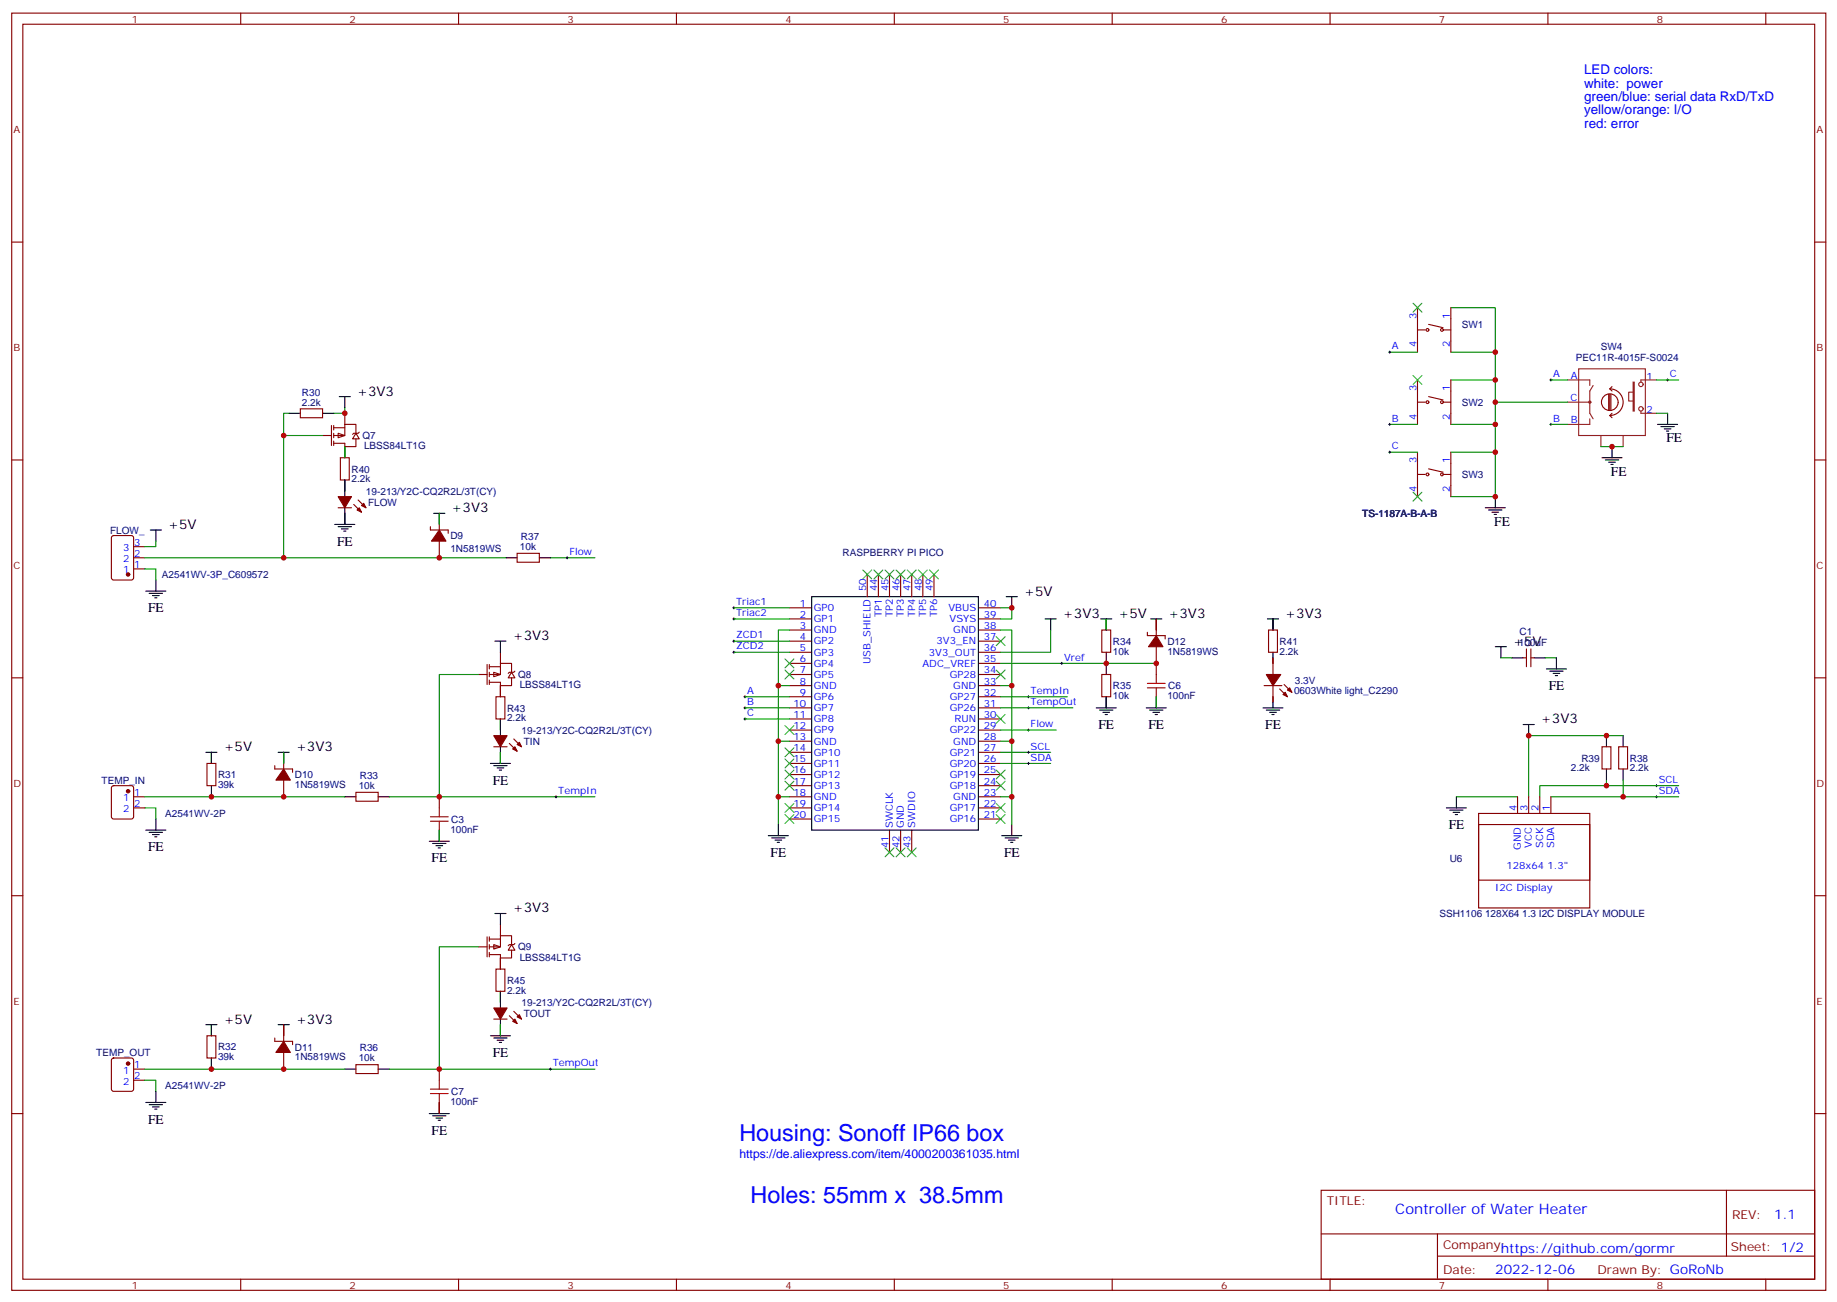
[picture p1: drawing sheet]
<svg xmlns="http://www.w3.org/2000/svg" width="583mm" height="413mm" viewBox="0 0 583 413" stroke-linecap="round" stroke-linejoin="round" font-family="sans-serif">
<g fill="none" stroke="#870000" stroke-width=".35">
<path d="M3.7 4.2h575.8v405.3h-575.8zM7.2 7.7h568.7v398.3h-568.7zM76.4 4.2v3.5M145.5 4.2v3.5M214.7 4.2v3.5M283.8 4.2v3.5M353 4.2v3.5M422.1 4.2v3.5M491.3 4.2v3.5M560.4 4.2v3.5M3.7 76.8h3.5M575.9 76.8h3.6"/>
<path d="M449.9 97.6v14.2M460.4 97.6v14.2M449.9 104.7h2.4M453.4 102.9l4.6 1.1M458 104.7h2.4M449.9 120.6v14.1M449.9 127.6h2.4M453.4 125.9l4.6 1M458 127.6h2.4M460.4 120.6v14.1M3.7 146h3.5M449.9 143.5v14.1"/>
<path d="M449.9 150.6h2.4M453.4 148.8l4.6 1.1M458 150.6h2.4M460.4 143.5v14.1M575.9 146h3.6M35.6 170.2l.5-.2h5.6l.6 .4 .1 13-.5 .6-5.8 .1-.7-.5-.1-12.9zM42.4 177h3.5M42.4 173.5h3.5M136.6 167.1v1.1h5.6v1.1M139.4 162.9v5.3M139.4 171.7v5.3M42.4 180.6h3.5"/>
<path d="M250.5 192.9h7.1M250.5 196.4h7.1M250.5 200h7.1M275.2 182.3v7.1M278.8 182.3v7.1M282.3 182.3v7.1M285.8 182.3v7.1M289.3 182.3v7.1M292.9 182.3v7.1M296.4 182.3v7.1M310.5 192.9h7.1M310.5 196.4h7.1"/>
<path d="M310.5 200h7.1M367 196.4v5.3M3.7 215.1h3.5M250.5 203.5h7.1M250.5 207h7.1M250.5 210.5h7.1M250.5 214.1h7.1M250.5 217.6h7.1M310.5 203.5h7.1M310.5 207h7.1M310.5 210.5h7.1M310.5 214.1h7.1"/>
<path d="M310.5 217.6h7.1M364.1 200.7v1h5.7v1.1M367 205.2v8.9M483.4 208.8h1M484.4 206v5.6M485.8 206v5.6M485.8 208.8h1.1M575.9 215.1h3.6M90 238.8v5.3M250.5 221.1h7.1M250.5 224.6h7.1M250.5 228.2h7.1"/>
<path d="M250.5 231.7h7.1M250.5 238.8h7.1M250.5 235.2h7.1M310.5 221.1h7.1M310.5 224.6h7.1M310.5 228.2h7.1M310.5 231.7h7.1M310.5 238.8h7.1M310.5 235.2h7.1M367 221.1v3.5M508.4 237h2.8v7.1h-2.8zM513.7 237h2.8v7.1h-2.8z"/>
<path d="M35.6 249.5l.5-.2h5.6l.6 .5 .1 9.4-.5 .7h-5.8l-.7-.4-.1-9.5zM42.4 256.4h3.5M42.4 252.9h3.5M87.2 243v1.1h5.7v1M90 247.6v5.3M139.4 252.9v3.5M250.5 242.3h7.1M250.5 245.8h7.1M250.5 249.3h7.1M250.5 256.4h7.1M250.5 259.9h7.1M250.5 252.9h7.1"/>
<path d="M310.5 242.3h7.1M310.5 245.8h7.1M310.5 249.3h7.1M310.5 256.4h7.1M310.5 259.9h7.1M310.5 252.9h7.1M469.3 258.2h35.2v29.9h-35.2zM481.6 252.9v5.3M485.1 252.9v5.3M488.7 252.9v5.3M492.2 252.9v5.3M139.4 263.5v3.5"/>
<path d="M282.3 263.5v7M285.8 263.5v7M289.3 263.5v7M469.3 261.7h35.2v17.6h-35.2zM3.7 284.3h3.5M575.9 284.3h3.6M35.6 336l.5-.2h5.6l.6 .4 .1 9.5-.5 .6-5.8 .1-.7-.5-.1-9.4zM42.4 339.3h3.5M87.2 329.4v1.1h5.7v1M90 325.2v5.3M90 334v5.3M139.4 339.3v3.5"/>
<path d="M3.7 353.4h3.5M42.4 342.8h3.5M139.4 349.9v3.5M575.9 353.4h3.6M419.3 377.8h156.6v28.2h-156.6zM547.9 377.8v20.9M419.3 391.6h156.5M456.2 398.7h119.6M456.2 391.6v14.1M76.4 406v3.5M145.5 406v3.5M214.7 406v3.5"/>
<path d="M283.8 406v3.5M353 406v3.5M422.1 406v3.5M491.3 406v3.5M560.4 406v3.5"/>
<circle cx="453" cy="104.7" r=".44"/>
<circle cx="457.6" cy="104.7" r=".44"/>
<circle cx="453" cy="127.6" r=".44"/>
<circle cx="457.6" cy="127.6" r=".44"/>
<circle cx="453" cy="150.6" r=".44"/>
<circle cx="457.6" cy="150.6" r=".44"/>
</g>
<g fill="none" stroke="#000" stroke-width=".35">
<path d="M526.1 134.7h6.3M527.1 135.4h4.3M528.2 136.1h2.1M528.9 136.8h.7M529.2 131.2v3.5M474.6 157.6v3.5M508.4 145.3h6.4M509.5 146h4.2M510.5 146.7h2.2M511.2 147.4h.8M511.6 141.7v3.6M47.7 168.2h3.5"/>
<path d="M49.5 168.2v3.5M137.7 162.9h3.5M139.4 162.9v3.5M471.4 161.1h6.3M472.4 161.9h4.3M473.5 162.6h2.1M474.2 163.3h.7M46.3 187.6h6.3M47.3 188.3h4.3M48.4 189h2.1M49.1 189.7h.7M49.5 184.1v3.5"/>
<path d="M257.6 189.4h52.9v74.1h-52.9zM319.3 189.4h3.6M321.1 189.4v3.5M331.7 196.4h3.5M333.4 196.4v3.6M349.3 196.4h3.5M351.1 196.4v3.6M365.2 196.4h3.5M367 196.4v3.6M474.6 205.2h3.5M476.3 205.2v3.6M479.8 208.8h3.6"/>
<path d="M486.9 208.8h3.5M490.8 212.3h6.3M491.8 213h4.3M492.9 213.7h2.1M493.6 214.4h.7M494 208.8v3.5M65.3 238.8h3.6M67.1 238.8v3.5M88.3 238.8h3.5M90 238.8v3.5M347.9 224.6h6.4M349 225.4h4.2"/>
<path d="M350 226.1h2.1M350.7 226.8h.7M351.1 221.1v3.5M363.8 224.6h6.3M364.8 225.4h4.3M365.9 226.1h2.1M366.6 226.8h.7M367 221.1v3.5M483.4 229.9h3.5M485.1 229.9v3.6M509.8 233.5v3.5M515.1 233.5v3.5"/>
<path d="M49.5 259.9v3.6M459 256.4h6.4M460.1 257.1h4.2M461.2 257.8h2.1M461.9 258.5h.7M462.2 252.9v3.5M509.8 244.1v3.5M515.1 244.1v3.5M46.3 263.5h6.3M47.3 264.2h4.3M48.4 264.9h2.1M49.1 265.6h.7"/>
<path d="M136.2 267h6.4M137.3 267.7h4.2M138.4 268.4h2.1M139.1 269.1h.7M139.4 263.5v3.5M243.8 265.2h6.4M244.9 265.9h4.2M246 266.6h2.1M246.7 267.3h.7M247 261.7v3.5M317.9 265.2h6.4M319 265.9h4.2"/>
<path d="M320 266.6h2.2M320.7 267.3h.8M321.1 261.7v3.5M65.3 325.2h3.6M67.1 325.2v3.5M88.3 325.2h3.5M90 325.2v3.5M46.3 349.9h6.3M47.3 350.6h4.3M48.4 351.3h2.1M49.1 352h.7M49.5 346.4v3.5"/>
<path d="M136.2 353.4h6.4M137.3 354.1h4.2M138.4 354.8h2.1M139.1 355.5h.7M139.4 349.9v3.5"/>
</g>
<g fill="none" stroke="#008700" stroke-width=".35">
<path d="M460.4 97.6h14.2v60h-14.2M460.4 111.8h14.2M91.8 131.2h-1.8v7M109.4 129.4v1.8h-3.5M460.4 120.6h14.2M460.4 134.7h14.2M474.6 127.6h22.9M492.2 120.6h5.3M492.2 134.7h5.3M525.7 131.2h3.5M525.7 120.6h7.1M460.4 143.5h14.2"/>
<path d="M508.1 141.7h7M45.9 177h114.7M49.5 171.7v1.8h-3.6M139.4 162.9v3.5M174.7 177h14.1M45.9 180.6h3.6v3.5M232.9 192.9h17.6M232.9 196.4h17.6M250.5 200h-3.5v61.7M317.6 192.9h3.5v3.5h-3.5M317.6 200h3.5v61.7M333.4 200v7h-15.8"/>
<path d="M367 196.4v3.6M232.9 203.5h17.6M232.9 207h17.6M247 217.6h3.5M317.6 217.6h3.5M317.6 210.5h49.4M476.3 208.8h3.5M490.4 208.8h3.6M67.1 238.8v3.5M90 238.8v3.5M236.4 221.1h14.1M236.4 224.6h14.1"/>
<path d="M236.4 228.2h14.1M247 235.2h3.5M317.6 235.2h3.5M317.6 238.8h15.8M317.6 221.1h21.1M317.6 224.6h22.9M317.6 231.7h17.6M351.1 221.1v3.5M367 221.1v3.5M515.1 233.5h-30v19.4M45.9 256.4h3.6v3.5M45.9 252.9h63.5"/>
<path d="M123.5 252.9h65.3M247 252.9h3.5M317.6 252.9h3.5M317.6 242.3h15.8M462.2 252.9h19.4M492.2 252.9h40.6M509.8 247.6v1.7M515.1 247.6v5.3M532.8 249.3h-44.1v3.6M139.4 263.5v3.5M45.9 339.3h63.5M67.1 325.2v3.5"/>
<path d="M67.1 335.8v3.5M90 325.2v3.5M123.5 339.3h65.3M45.9 342.8h3.6v3.6M139.4 349.9v3.5"/>
</g>
<g fill="none" stroke="#000" stroke-width=".32">
<path d="M491.8 120.6h.7M491.8 134.7h.7M492.2 120.2v.7M492.2 134.3v.7M528.9 120.6h.7M529.2 120.2v.7M179.6 177h.7M180 176.7v.7M232.6 196.4h.7M232.6 192.9h.7M232.9 192.5v.8M232.9 196.1v.7"/>
<path d="M232.6 207h.7M232.6 203.5h.7M232.9 203.1v.7M232.9 206.7v.7M336.6 210.5h.7M337 210.2v.7M236.1 221.1h.7M236.1 224.6h.7M236.1 228.2h.7M236.4 220.8v.7M236.4 224.3v.7M236.4 227.8v.7"/>
<path d="M326 221.1h.7M326 224.6h.7M326 231.7h.7M326 238.8h.7M326.4 220.8v.7M326.4 224.3v.7M326.4 231.4v.7M326.4 238.4v.7M176.1 252.9h.7M176.5 252.5v.7M326 242.3h.7M326.4 241.9v.7"/>
<path d="M525.4 249.3h.7M525.4 252.9h.7M525.7 249v.7M525.7 252.5v.7M174.3 339.3h.7M174.7 338.9v.8"/>
</g>
<g fill="#870000" stroke="#870000" stroke-width=".35">
<path d="M139.4 168.2l2.1 3.5h-4.6z"/>
<path d="M90 244.1l2.1 3.5h-4.5z"/>
<path d="M90 330.5l2.1 3.5h-4.5z"/>
<path d="M367 201.7l2.1 3.5h-4.6z"/>
<circle cx="40.6" cy="337.5" r=".53"/>
<circle cx="40.6" cy="182.3" r=".53"/>
<circle cx="40.6" cy="251.1" r=".53"/>
</g>
<path d="M364.1 218.3h5.7M364.1 216.9h5.7M367 214.1v2.8M367 218.3v2.8M136.6 259.2h5.6M139.4 256.4v2.8M136.6 260.6h5.6M139.4 260.6v2.9M136.6 347.1h5.6M136.6 345.7h5.6M139.4 342.8v2.9M139.4 347.1v2.8" fill="none" stroke="#a10000" stroke-width=".35"/>
<g fill="none" stroke="#8c2424" stroke-width=".35">
<path d="M501 117.1h21.2v21.1h-21.2zM497.5 120.6h7v1.7M497.5 127.6h7M504.5 132.9v1.8h-7M505.6 122.3l-1.1 1.8v7.1l1.1 1.7M508.1 138.2v3.5M515.1 138.2v3.5M518.3 121.3h.4v9.2h-.4zM518.3 124.5h-1.4v2.8h1.4M520.8 130.5v.7h4.9M525.7 120.6h-4.9v.7"/>
<circle cx="504.5" cy="127.6" r=".35"/>
<circle cx="520.8" cy="122" r=".71"/>
<circle cx="520.8" cy="129.8" r=".71"/>
</g>
<path d="M510.5 125.2v4.9M510.9 123.4a4.2 4.2 0 0 1 4.2 4.2 4.2 4.2 0 0 1-4.2 4.3M510.9 131.9l.7 .7M510.9 125.2v4.9M510.9 123.4l.7 .7M511.2 125.2v4.9M511.6 131.2l-.7 .7M511.6 122.7l-.7 .7M513.5 127.6a2.65 2.65 0 0 0-3.7-2.4 2.65 2.65 0 0 0-.6 4.4 2.65 2.65 0 0 0 4.2-1.3l.1-.5" fill="none" stroke="#850000" stroke-width=".35"/>
<path d="M107.3 137.5l2.1 .7-2.1 .7z" fill="#fff" stroke="#870000" stroke-width=".35"/>
<g fill="none" stroke="#870000" stroke-width=".35">
<path d="M95.3 129.8h7.1v2.8h-7.1zM102.4 138.2h2.8M105.2 135v6.4M105.9 135.7h3.5M105.9 135v1.5M105.9 137.5v1.4M105.9 140v1.4M109.4 134.7h3.6v2.8M109.4 134.7v3.5h-3.5M109.4 131.2v3.5M113 137.5l1 1.8h-2.1zM113 139.3v2.4h-3.6v-1h-3.5"/>
<path d="M114 137.2l-.3 .3h-1.4l-.4 .4M108 145.3h2.8v7h-2.8zM109.4 141.7v3.6M113.7 158.7l2.4 2.4M107.3 161.1h4.2M112.3 160.1l2.4 2.5M164.1 175.6h7.1v2.8h-7.1zM349.7 200h2.8v7h-2.8zM402.6 200h2.8v7h-2.8zM349.7 214.1h2.8v7h-2.8zM401.2 217.6h5.6M404 208.8v5.3"/>
<path d="M404 217.6v5.3M406.1 218.7l2.5 2.4M407.5 217.2l2.5 2.5M156.7 237h4.2M157.4 221.1h2.8v7.1h-2.8zM161.6 235.9l2.5 2.5M163.1 234.5l2.4 2.5M113 251.5h7v2.8h-7zM113 337.9h7v2.8h-7zM156.7 323.4h4.2M161.6 322.4l2.5 2.4M163.1 321l2.4 2.4"/>
</g>
<path d="M102.4 138.2h-12.4v38.8M109.4 141.7v3.6M109.4 152.3v3.6M109.4 162.9v3.5M351.1 196.4v3.6M404 196.4v3.6M158.8 217.6v3.5M404 208.8v1.7M158.8 228.2v3.5M158.8 238.8v3.5M404 221.1v1.8" fill="none" stroke="#008700" stroke-width=".35"/>
<g fill="none" stroke="#000" stroke-width=".35">
<path d="M91.8 131.2h3.5M102.4 131.2h3.5M107.7 125.9h3.5M109.4 125.9v3.5M109.4 141.7v3.6M109.4 152.3v5.3M106.3 166.4h6.3M107.3 167.1h4.2M108.4 167.9h2.1M109.1 168.6h.7M109.4 161.1v5.3M160.6 177h3.5"/>
<path d="M171.2 177h3.5M351.1 196.4v3.6M402.2 196.4h3.6M404 196.4v3.6M158.8 217.6v3.5M351.1 207v7.1M404 207v3.5M158.8 228.2v5.3M158.8 237v5.3M351.1 221.1v3.5M400.8 224.6h6.4M401.9 225.4h4.2"/>
<path d="M402.9 226.1h2.2M403.6 226.8h.8M404 221.1v3.5M109.4 252.9h3.6M120 252.9h3.5M155.6 242.3h6.4M156.7 243h4.2M157.8 243.7h2.1M158.5 244.4h.7M158.8 314.6v5.3M109.4 339.3h3.6M120 339.3h3.5"/>
<path d="M158.8 323.4v5.3"/>
</g>
<g fill="#870000" stroke="#870000" stroke-width=".35">
<path d="M407.2 220.4l.7-.7 .7 1.4z"/>
<path d="M408.6 219l.7-.7 .7 1.4z"/>
<path d="M401.9 214.1h4.6l-2.5 3.5z"/>
<path d="M107.3 157.6h4.2l-2.1 3.5z"/>
<path d="M113.3 161.9l.7-.8 .7 1.5z"/>
<path d="M114.7 160.4l.7-.7 .7 1.4z"/>
<path d="M156.7 233.5h4.2l-2.1 3.5z"/>
<path d="M162.7 237.7l.7-.7 .7 1.4z"/>
<path d="M164.8 235.6l.7 1.4-1.4-.7z"/>
<path d="M156.7 319.9h4.2l-2.1 3.5z"/>
<path d="M162.7 324.1l.7-.7 .7 1.4z"/>
<path d="M164.1 322.7l.7-.7 .7 1.4z"/>
</g>
<path d="M156.7 213.4l2.1 .7-2.1 .7z" fill="#fff" stroke="#870000" stroke-width=".35"/>
<g fill="none" stroke="#870000" stroke-width=".35">
<path d="M151.8 214.1h2.8M154.6 210.9v6.3M155.3 211.6h3.5M155.3 210.9v1.4M155.3 213.4v1.4M155.3 215.8v1.4M158.8 210.5h3.5v2.9M158.8 210.5v3.6h-3.5M158.8 207v3.5M158.8 217.6v3.5M162.3 213.4l1.1 1.7h-2.1zM162.3 215.1v2.5h-3.5v-1.1h-3.5"/>
<path d="M163.4 213l-.3 .4h-1.5l-.3 .3M157.4 307.6h2.8v7h-2.8z"/>
</g>
<path d="M151.8 214.1h-12.4v38.8M158.8 304v3.6M158.8 314.6v3.5M158.8 325.2v3.5" fill="none" stroke="#008700" stroke-width=".35"/>
<path d="M158.8 304v3.6M158.8 314.6v3.5M155.6 328.7h6.4M156.7 329.4h4.2M157.8 330.1h2.1M158.5 330.8h.7M158.8 325.2v3.5" fill="none" stroke="#000" stroke-width=".35"/>
<path d="M156.7 299.8l2.1 .7-2.1 .7z" fill="#fff" stroke="#870000" stroke-width=".35"/>
<g fill="none" stroke="#870000" stroke-width=".35">
<path d="M65.7 242.3h2.8v7h-2.8zM154.6 297.3v6.4M155.3 298h3.5M155.3 297.3v1.4M155.3 299.8v1.4M158.8 297h3.5v2.8M158.8 297v3.5h-3.5M158.8 293.4v3.6M162.3 299.8l1.1 1.8h-2.1zM163.4 299.4l-.3 .4h-1.5l-.3 .3M151.8 300.5h2.8M155.3 302.3v1.4"/>
<path d="M158.8 304v3.6M162.3 301.6v2.4h-3.5v-1h-3.5M65.7 328.7h2.8v7.1h-2.8z"/>
</g>
<path d="M441 111.8h8.9M441 134.7h8.9M441 143.5h8.9M151.8 300.5h-12.4v38.8" fill="none" stroke="#008700" stroke-width=".35"/>
<g fill="none" stroke="#3c3" stroke-width=".35">
<path d="M448.5 96.2l2.8 2.9M451.3 96.2l-2.8 2.9M448.5 119.2l2.8 2.8M451.3 119.2l-2.8 2.8M448.5 156.2l2.8 2.8M451.3 156.2l-2.8 2.8M273.8 180.9l2.8 2.8M276.6 180.9l-2.8 2.8M277.4 180.9l2.8 2.8M280.2 180.9l-2.8 2.8M280.9 180.9l2.8 2.8M283.7 180.9l-2.8 2.8"/>
<path d="M284.4 180.9l2.8 2.8M287.2 180.9l-2.8 2.8M287.9 180.9l2.9 2.8M290.8 180.9l-2.9 2.8M291.5 180.9l2.8 2.8M294.3 180.9l-2.8 2.8M295 180.9l2.8 2.8M297.8 180.9l-2.8 2.8M249.1 209.1l2.9 2.8M249.1 212.7l2.9 2.8M252 209.1l-2.9 2.8M252 212.7l-2.9 2.8"/>
<path d="M316.2 212.7l2.8 2.8M316.2 202.1l2.8 2.8M319 212.7l-2.8 2.8M319 202.1l-2.8 2.8M249.1 230.3l2.9 2.8M249.1 237.3l2.9 2.9M252 230.3l-2.9 2.8M252 237.3l-2.9 2.9M316.2 226.8l2.8 2.8M319 226.8l-2.8 2.8M249.1 240.9l2.9 2.8M249.1 244.4l2.9 2.8"/>
<path d="M249.1 247.9l2.9 2.9M249.1 255l2.9 2.8M249.1 258.5l2.9 2.8M252 240.9l-2.9 2.8M252 244.4l-2.9 2.8M252 247.9l-2.9 2.9M252 255l-2.9 2.8M252 258.5l-2.9 2.8M316.2 258.5l2.8 2.8M316.2 255l2.8 2.8M316.2 247.9l2.8 2.9M316.2 244.4l2.8 2.8"/>
<path d="M319 258.5l-2.8 2.8M319 255l-2.8 2.8M319 247.9l-2.8 2.9M319 244.4l-2.8 2.8M280.9 269.1l2.8 2.8M283.7 269.1l-2.8 2.8M284.4 269.1l2.8 2.8M287.2 269.1l-2.8 2.8M287.9 269.1l2.9 2.8M290.8 269.1l-2.9 2.8"/>
</g>
<path d="M440.7 111.8h.7M441 111.4v.7M440.7 134.7h.7M441 134.3v.7M440.7 143.5h.7M441 143.2v.7" fill="none" stroke="#000" stroke-width=".32"/>
<path d="M157.1 203.5h3.5M158.8 203.5v3.5M67.1 238.8v3.5M67.1 249.3v3.6M157.1 289.9h3.5M158.8 289.9v3.5M67.1 325.2v3.5M67.1 335.8v3.5" fill="none" stroke="#000" stroke-width=".35"/>
<g fill="#c00">
<circle cx="321.1" cy="192.9" r=".88"/>
<circle cx="321.1" cy="252.9" r=".88"/>
<circle cx="321.1" cy="235.2" r=".88"/>
<circle cx="321.1" cy="217.6" r=".88"/>
<circle cx="247" cy="217.6" r=".88"/>
<circle cx="247" cy="235.2" r=".88"/>
<circle cx="247" cy="252.9" r=".88"/>
<circle cx="139.4" cy="177" r=".88"/>
<circle cx="90" cy="252.9" r=".88"/>
<circle cx="67.1" cy="339.3" r=".88"/>
<circle cx="90" cy="339.3" r=".88"/>
<circle cx="367" cy="210.5" r=".88"/>
<circle cx="139.4" cy="252.9" r=".88"/>
<circle cx="139.4" cy="339.3" r=".88"/>
<circle cx="509.8" cy="233.5" r=".88"/>
<circle cx="485.1" cy="233.5" r=".88"/>
<circle cx="509.8" cy="249.3" r=".88"/>
<circle cx="515.1" cy="252.9" r=".88"/>
<circle cx="474.6" cy="157.6" r=".88"/>
<circle cx="474.6" cy="111.8" r=".88"/>
<circle cx="474.6" cy="120.6" r=".88"/>
<circle cx="474.6" cy="134.7" r=".88"/>
<circle cx="474.6" cy="143.5" r=".88"/>
<circle cx="511.6" cy="141.7" r=".88"/>
<circle cx="109.4" cy="131.2" r=".88"/>
<circle cx="90" cy="138.2" r=".88"/>
<circle cx="90" cy="177" r=".88"/>
<circle cx="474.6" cy="127.6" r=".88"/>
<circle cx="351.1" cy="210.5" r=".88"/>
<circle cx="67.1" cy="252.9" r=".88"/>
</g>
<g font-size="7.4" fill="#00f">
<text x="234.7" y="362.2">Housing: Sonoff IP66 box</text>
<text x="238.2" y="381.6">Holes: 55mm x 38.5mm</text>
</g>
<text font-size="4.6" fill="#00f" x="442.8" y="385.2">Controller of Water Heater</text>
<g font-size="4.2" fill="#00f">
<text x="502.8" y="23.6">LED colors:</text>
<text x="502.8" y="27.8">white: power</text>
<text x="502.8" y="32">green/blue: serial data RxD/TxD</text>
<text x="502.8" y="36.3">yellow/orange: I/O</text>
<text x="502.8" y="40.5">red: error</text>
<text x="563.1" y="387">1.1</text>
<text x="474.5" y="404.4">2022-12-06</text>
</g>
<g font-size="4.2">
<text x="113.3" y="125.5">+3V3</text>
<text x="528.9" y="140.3">FE</text>
<text x="511.3" y="150.9">FE</text>
<text x="53.4" y="167.9">+5V</text>
<text x="143.3" y="162.6">+3V3</text>
<text x="474.2" y="166.8">FE</text>
<text x="107" y="173.2">FE</text>
<text x="325" y="189">+5V</text>
<text x="47" y="194.3">FE</text>
<text x="337.4" y="196.1">+3V3</text>
<text x="355" y="196.1">+5V</text>
<text x="370.9" y="196.1">+3V3</text>
<text x="407.9" y="196.1">+3V3</text>
<text x="162.7" y="203.2">+3V3</text>
<text x="480.2" y="204.9">+5V</text>
<text x="491.5" y="219">FE</text>
<text x="348.6" y="231.4">FE</text>
<text x="364.5" y="231.4">FE</text>
<text x="401.6" y="231.4">FE</text>
<text x="489.1" y="229.6">+3V3</text>
<text x="71" y="238.4">+5V</text>
<text x="93.9" y="238.4">+3V3</text>
<text x="156.4" y="249">FE</text>
<text x="459.8" y="263.1">FE</text>
<text x="47" y="270.2">FE</text>
<text x="137" y="273.7">FE</text>
<text x="244.6" y="271.9">FE</text>
<text x="318.7" y="271.9">FE</text>
<text x="162.7" y="289.6">+3V3</text>
<text x="71" y="324.9">+5V</text>
<text x="93.9" y="324.9">+3V3</text>
<text x="156.4" y="335.4">FE</text>
<text x="47" y="356.6">FE</text>
<text x="137" y="360.1">FE</text>
</g>
<text font-size="3.9" fill="#00f" x="234.7" y="367.5">https://de.aliexpress.com/item/4000200361035.html</text>
<g font-size="3.9" fill="#800">
<text x="421.1" y="382.3">TITLE:</text>
<text x="549.7" y="387">REV:</text>
<text x="458" y="396.5">Company:https://github.com/gormr</text>
<text x="549.3" y="397.2">Sheet: 1/2</text>
<text x="458" y="404.2">Date:</text>
<text x="507" y="404.3">Drawn By: GoRoNb</text>
</g>
<g font-size="3.2" fill="#800">
<text x="41.8" y="7.2">1</text>
<text x="111" y="7.2">2</text>
<text x="180.1" y="7.2">3</text>
<text x="249.3" y="7.2">4</text>
<text x="318.4" y="7.2">5</text>
<text x="387.5" y="7.2">6</text>
<text x="456.7" y="7.2">7</text>
<text x="525.8" y="7.2">8</text>
<text x="4.2" y="42.3">A</text>
<text x="576.5" y="42.3">A</text>
<text x="4.2" y="111.4">B</text>
<text x="576.5" y="111.4">B</text>
<text x="4.2" y="180.6">C</text>
<text x="576.5" y="180.6">C</text>
<text x="4.2" y="249.7">D</text>
<text x="576.5" y="249.7">D</text>
<text x="4.2" y="318.8">E</text>
<text x="576.5" y="318.8">E</text>
<text x="41.8" y="409">1</text>
<text x="111" y="409">2</text>
<text x="180.1" y="409">3</text>
<text x="249.3" y="409">4</text>
<text x="318.4" y="409">5</text>
<text x="387.5" y="409">6</text>
<text x="456.7" y="409">7</text>
<text x="525.8" y="409">8</text>
</g>
<g font-size="3.2" fill="#00f">
<text x="449.5" y="101.2" transform="rotate(-90 449.5 101.2)">3</text>
<text x="460.1" y="101.2" transform="rotate(-90 460.1 101.2)">1</text>
<text x="441.7" y="110.9">A</text>
<text x="449.5" y="110.2" transform="rotate(-90 449.5 110.2)">4</text>
<text x="460.1" y="110.2" transform="rotate(-90 460.1 110.2)">2</text>
<text x="492.9" y="119.7">A</text>
<text x="529.9" y="119.7">C</text>
<text x="449.5" y="124.1" transform="rotate(-90 449.5 124.1)">3</text>
<text x="460.1" y="124.1" transform="rotate(-90 460.1 124.1)">1</text>
<text x="498.5" y="120.2">A</text>
<text x="522.5" y="120.6">1</text>
<text x="498.4" y="127.3">C</text>
<text x="522.5" y="131.2">2</text>
<text x="441.7" y="133.8">B</text>
<text x="449.5" y="133.2" transform="rotate(-90 449.5 133.2)">4</text>
<text x="460.1" y="133.2" transform="rotate(-90 460.1 133.2)">2</text>
<text x="492.9" y="133.8">B</text>
<text x="498.5" y="134.3">B</text>
<text x="441.7" y="142.6">C</text>
<text x="449.5" y="147" transform="rotate(-90 449.5 147)">3</text>
<text x="460.1" y="147" transform="rotate(-90 460.1 147)">1</text>
<text x="449.5" y="156.1" transform="rotate(-90 449.5 156.1)">4</text>
<text x="460.1" y="156.1" transform="rotate(-90 460.1 156.1)">2</text>
<text x="42.6" y="173.1">3</text>
<text x="39.1" y="178.4">2</text>
<text x="39.1" y="174.9">3</text>
<text x="42.6" y="176.7">2</text>
<text x="180.7" y="176.1">Flow</text>
<text x="39.1" y="182">1</text>
<text x="42.6" y="180.2">1</text>
<text x="274.9" y="187.6" transform="rotate(-90 274.9 187.6)">50</text>
<text x="278.4" y="187.6" transform="rotate(-90 278.4 187.6)">44</text>
<text x="281.9" y="187.6" transform="rotate(-90 281.9 187.6)">45</text>
<text x="285.5" y="187.6" transform="rotate(-90 285.5 187.6)">46</text>
<text x="289" y="187.6" transform="rotate(-90 289 187.6)">47</text>
<text x="292.5" y="187.6" transform="rotate(-90 292.5 187.6)">48</text>
<text x="296.1" y="187.6" transform="rotate(-90 296.1 187.6)">49</text>
<text x="233.6" y="195.5">Triac2</text>
<text x="233.6" y="192">Triac1</text>
<text x="253.8" y="192.5">1</text>
<text x="253.8" y="196.1">2</text>
<text x="258.3" y="194">GP0</text>
<text x="258.3" y="197.5">GP1</text>
<text x="279.8" y="196" transform="rotate(-90 279.8 196)">TP1</text>
<text x="283.4" y="196" transform="rotate(-90 283.4 196)">TP2</text>
<text x="286.9" y="196" transform="rotate(-90 286.9 196)">TP3</text>
<text x="290.4" y="196" transform="rotate(-90 290.4 196)">TP4</text>
<text x="293.9" y="196" transform="rotate(-90 293.9 196)">TP5</text>
<text x="297.5" y="196" transform="rotate(-90 297.5 196)">TP6</text>
<text x="301" y="194">VBUS</text>
<text x="301.3" y="197.5">VSYS</text>
<text x="312.3" y="196.1">39</text>
<text x="312.3" y="192.5">40</text>
<text x="233.6" y="202.6">ZCD1</text>
<text x="253.8" y="203.1">4</text>
<text x="253.8" y="199.6">3</text>
<text x="258.3" y="201">GND</text>
<text x="302.5" y="201">GND</text>
<text x="312.3" y="199.6">38</text>
<text x="312.3" y="203.1">37</text>
<text x="233.6" y="206.1">ZCD2</text>
<text x="253.8" y="206.7">5</text>
<text x="258.3" y="204.5">GP2</text>
<text x="258.3" y="208.1">GP3</text>
<text x="294.8" y="208.1">3V3_OUT</text>
<text x="297.2" y="204.5">3V3_EN</text>
<text x="312.3" y="206.7">36</text>
<text x="337.7" y="209.7">Vref</text>
<text x="253.8" y="210.2">6</text>
<text x="253.8" y="213.7">7</text>
<text x="258.3" y="211.6">GP4</text>
<text x="258.3" y="215.1">GP5</text>
<text x="276.3" y="210.9" transform="rotate(-90 276.3 210.9)">USB_SHIELD</text>
<text x="292.8" y="211.6">ADC_VREF</text>
<text x="301.4" y="215.1">GP28</text>
<text x="312.3" y="213.7">34</text>
<text x="312.3" y="210.2">35</text>
<text x="237.1" y="220.2">A</text>
<text x="253.8" y="220.8">9</text>
<text x="253.8" y="217.2">8</text>
<text x="258.3" y="218.7">GND</text>
<text x="302.5" y="218.7">GND</text>
<text x="312.3" y="220.8">32</text>
<text x="312.3" y="217.2">33</text>
<text x="327.1" y="220.2">TempIn</text>
<text x="237.1" y="223.8">B</text>
<text x="237.1" y="227.3">C</text>
<text x="251.8" y="224.3">10</text>
<text x="251.8" y="227.8">11</text>
<text x="258.3" y="222.2">GP6</text>
<text x="258.3" y="225.7">GP7</text>
<text x="301.4" y="225.7">GP26</text>
<text x="301.4" y="222.2">GP27</text>
<text x="312.3" y="227.8">30</text>
<text x="312.3" y="224.3">31</text>
<text x="327.1" y="223.8">TempOut</text>
<text x="251.8" y="231.4">12</text>
<text x="258.3" y="229.2">GP8</text>
<text x="258.3" y="232.8">GP9</text>
<text x="301.4" y="232.8">GP22</text>
<text x="302.9" y="229.2">RUN</text>
<text x="312.3" y="231.4">29</text>
<text x="327.1" y="230.8">Flow</text>
<text x="251.8" y="238.4">14</text>
<text x="251.8" y="234.9">13</text>
<text x="258.3" y="239.8">GP10</text>
<text x="258.3" y="236.3">GND</text>
<text x="301.4" y="239.8">GP21</text>
<text x="302.5" y="236.3">GND</text>
<text x="312.3" y="238.4">27</text>
<text x="312.3" y="234.9">28</text>
<text x="327.1" y="237.9">SCL</text>
<text x="251.8" y="241.9">15</text>
<text x="251.8" y="245.5">16</text>
<text x="258.3" y="243.3">GP11</text>
<text x="301.4" y="243.3">GP20</text>
<text x="312.3" y="245.5">25</text>
<text x="312.3" y="241.9">26</text>
<text x="327.1" y="241.4">SDA</text>
<text x="177.2" y="252">TempIn</text>
<text x="251.8" y="249">17</text>
<text x="258.3" y="246.9">GP12</text>
<text x="258.3" y="250.4">GP13</text>
<text x="301.4" y="250.4">GP18</text>
<text x="301.4" y="246.9">GP19</text>
<text x="312.3" y="249">24</text>
<text x="526.4" y="248.5">SCL</text>
<text x="526.4" y="252">SDA</text>
<text x="39.1" y="254.3">1</text>
<text x="39.1" y="257.8">2</text>
<text x="42.6" y="252.5">1</text>
<text x="42.6" y="256">2</text>
<text x="251.8" y="256">19</text>
<text x="251.8" y="252.5">18</text>
<text x="258.3" y="257.5">GP14</text>
<text x="258.3" y="253.9">GND</text>
<text x="301.4" y="257.5">GP17</text>
<text x="302.5" y="253.9">GND</text>
<text x="312.3" y="256">22</text>
<text x="312.3" y="252.5">23</text>
<text x="481.3" y="257.5" transform="rotate(-90 481.3 257.5)">4</text>
<text x="484.8" y="257.5" transform="rotate(-90 484.8 257.5)">3</text>
<text x="488.3" y="257.5" transform="rotate(-90 488.3 257.5)">2</text>
<text x="491.8" y="257.5" transform="rotate(-90 491.8 257.5)">1</text>
<text x="251.8" y="259.6">20</text>
<text x="258.3" y="261">GP15</text>
<text x="283.4" y="262.7" transform="rotate(-90 283.4 262.7)">SWCLK</text>
<text x="286.9" y="262.7" transform="rotate(-90 286.9 262.7)">GND</text>
<text x="290.4" y="262.7" transform="rotate(-90 290.4 262.7)">SWDIO</text>
<text x="301.4" y="261">GP16</text>
<text x="312.3" y="259.6">21</text>
<text x="281.9" y="269.3" transform="rotate(-90 281.9 269.3)">41</text>
<text x="285.5" y="269.3" transform="rotate(-90 285.5 269.3)">42</text>
<text x="289" y="269.3" transform="rotate(-90 289 269.3)">43</text>
<text x="482.7" y="269.7" transform="rotate(-90 482.7 269.7)">GND</text>
<text x="486.2" y="269" transform="rotate(-90 486.2 269)">VCC</text>
<text x="489.7" y="269" transform="rotate(-90 489.7 269)">SCK</text>
<text x="493.3" y="269.2" transform="rotate(-90 493.3 269.2)">SDA</text>
<text x="478.1" y="275.8">128x64 1.3&quot;</text>
<text x="474.6" y="282.9">I2C Display</text>
<text x="39.1" y="340.7">1</text>
<text x="42.6" y="338.9">1</text>
<text x="175.4" y="338.4">TempOut</text>
<text x="39.1" y="344.2">2</text>
<text x="42.6" y="342.5">2</text>
</g>
<g font-size="3.2" fill="#000080">
<text x="463.9" y="104.1">SW1</text>
<text x="508" y="111.1">SW4</text>
<text x="500.1" y="114.7">PEC11R-4015F-S0024</text>
<text x="95.8" y="125.6">R30</text>
<text x="95.8" y="128.7">2.2k</text>
<text x="463.9" y="128.8">SW2</text>
<text x="115" y="139.4">Q7</text>
<text x="115.5" y="142.6">LBSS84LT1G</text>
<text x="111.5" y="150">R40</text>
<text x="111.5" y="153.1">2.2k</text>
<text x="463.9" y="151.7">SW3</text>
<text x="116.2" y="157">19-213/Y2C-CQ2R2L/3T(CY)</text>
<text x="116.8" y="160.5">FLOW</text>
<text x="432.3" y="164.1">TS-1187A-B-A-B</text>
<text x="35" y="169.4">FLOW_</text>
<text x="142.9" y="171.1">D9</text>
<text x="165.3" y="171.4">R37</text>
<text x="142.9" y="175.3">1N5819WS</text>
<text x="165" y="174.6">10k</text>
<text x="267.4" y="176.4">RASPBERRY PI PICO</text>
<text x="51.4" y="183.5">A2541WV-3P_C609572</text>
<text x="482.3" y="201.7">C1</text>
<text x="353.2" y="207.8">10k</text>
<text x="353.2" y="204.7">R34</text>
<text x="370.5" y="207.8">1N5819WS</text>
<text x="370.5" y="204.7">D12</text>
<text x="406.1" y="207.8">2.2k</text>
<text x="406.1" y="204.7">R41</text>
<text x="482" y="204.9">100uF</text>
<text x="164.4" y="215.2">Q8</text>
<text x="164.9" y="218.4">LBSS84LT1G</text>
<text x="353.2" y="221.9">10k</text>
<text x="353.2" y="218.8">R35</text>
<text x="370.5" y="222">100nF</text>
<text x="370.7" y="218.7">C6</text>
<text x="410.7" y="220.2">0603White light_C2290</text>
<text x="411" y="217">3.3V</text>
<text x="160.9" y="225.8">R43</text>
<text x="160.9" y="228.9">2.2k</text>
<text x="165.5" y="232.9">19-213/Y2C-CQ2R2L/3T(CY)</text>
<text x="166.2" y="236.4">TIN</text>
<text x="498.5" y="244.8">2.2k</text>
<text x="501.9" y="241.7">R39</text>
<text x="517.2" y="244.8">2.2k</text>
<text x="517.2" y="241.7">R38</text>
<text x="32.3" y="248.7">TEMP_IN</text>
<text x="69.2" y="250">39k</text>
<text x="69.2" y="246.9">R31</text>
<text x="93.6" y="250.1">1N5819WS</text>
<text x="93.6" y="247">D10</text>
<text x="113.8" y="250.4">10k</text>
<text x="114.2" y="247.2">R33</text>
<text x="52.5" y="259.3">A2541WV-2P</text>
<text x="143.2" y="261.1">C3</text>
<text x="142.9" y="264.3">100nF</text>
<text x="460.1" y="273.4">U6</text>
<text x="456.8" y="291.1">SSH1106 128X64 1.3 I2C DISPLAY MODULE</text>
<text x="164.4" y="301.6">Q9</text>
<text x="164.9" y="304.9">LBSS84LT1G</text>
<text x="160.9" y="315.4">2.2k</text>
<text x="160.9" y="312.3">R45</text>
<text x="165.5" y="319.3">19-213/Y2C-CQ2R2L/3T(CY)</text>
<text x="166.2" y="322.8">TOUT</text>
<text x="30.6" y="335.2">TEMP_OUT</text>
<text x="69.2" y="333.3">R32</text>
<text x="93.6" y="333.4">D11</text>
<text x="114.2" y="333.7">R36</text>
<text x="69.2" y="336.5">39k</text>
<text x="93.6" y="336.5">1N5819WS</text>
<text x="113.8" y="336.8">10k</text>
<text x="52.5" y="345.7">A2541WV-2P</text>
<text x="143.2" y="347.5">C7</text>
<text x="142.9" y="350.7">100nF</text>
</g>
</svg>
